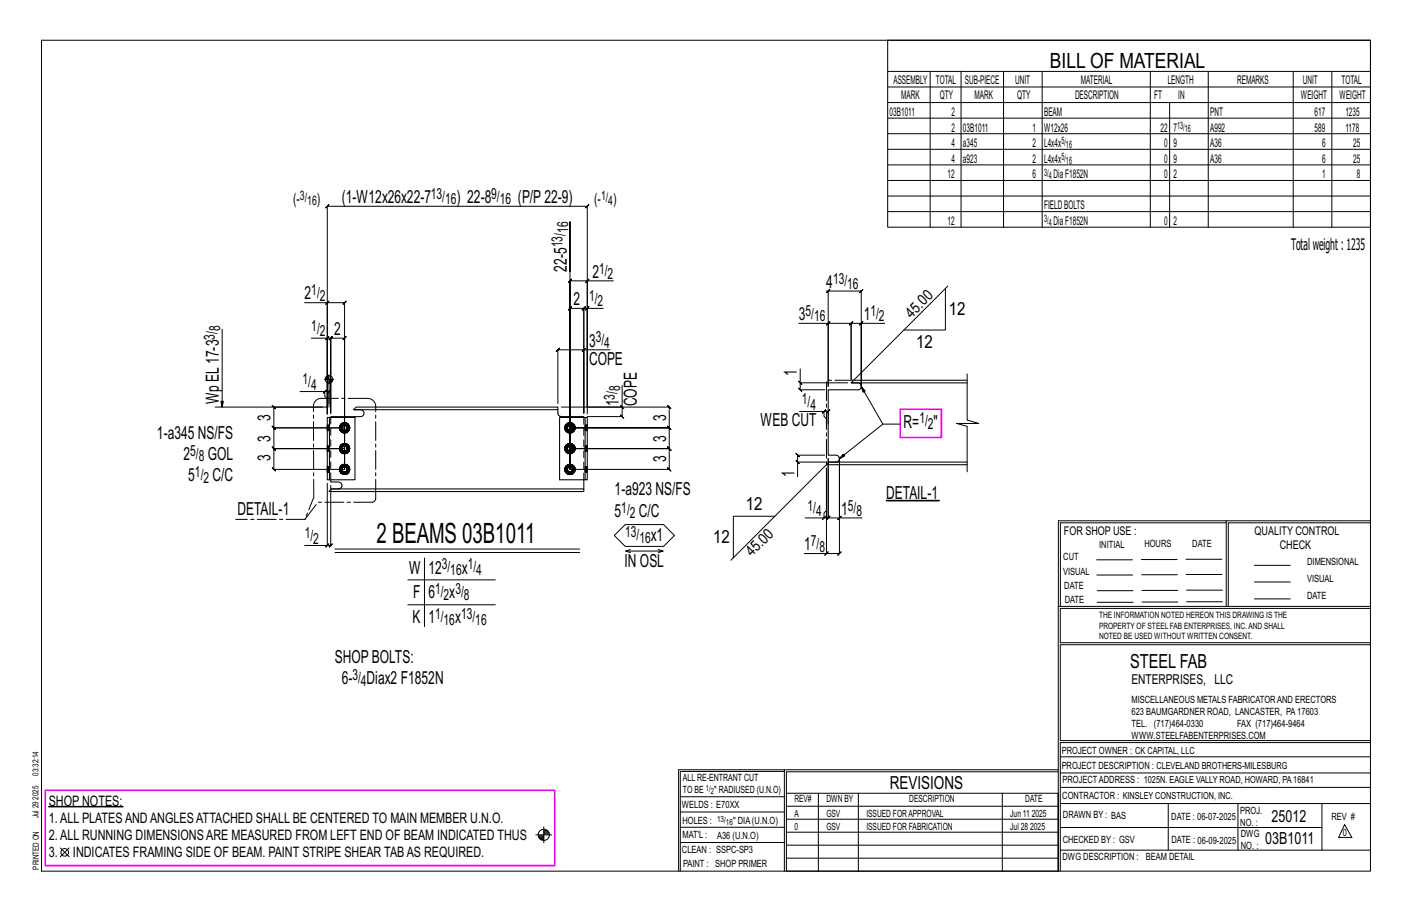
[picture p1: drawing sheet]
<svg xmlns="http://www.w3.org/2000/svg" width="432mm" height="279mm" viewBox="0 0 432 279" stroke-linecap="round" stroke-linejoin="round" font-family="sans-serif">
<path d="M271 152.9h16.2v.2h-16.2zM14.9 246.5h22.7v.2h-22.7z" fill="#000" stroke="#000" stroke-width=".31"/>
<g fill="none" stroke="#000" stroke-width=".31">
<path d="M12.7 12.3h406.4v254h-406.4zM271.5 12.3h147.6v57.2h-147.6zM271.5 21.8h147.6M271.5 26.6h147.6M271.5 31.4h147.6M271.5 36.1h147.6M284.5 21.8v47.7M293.9 21.8v47.7M306.9 21.8v47.7M318.7 21.8v47.7M351.8 21.8v47.7M357.7 31.4v38.1"/>
<path d="M369.5 21.8v47.7M395.5 21.8v47.7M407.3 21.8v47.7M271.5 40.9h147.6M271.5 45.6h147.6M271.5 50.4h147.6M271.5 55.2h147.6M271.5 59.9h147.6M271.5 64.7h147.6M93.1 92.5h7v34.1v-23.2h-4.9M100.1 92.5h5.3l-.5 .5 1-1-.5 .5v51M100.6 92l-1 1z"/>
<path d="M174.3 83v-15.2v75.7v-57.6l-.5 .5 1-1-.5 .5h5.3M179.1 86.4l1-1zM179.6 94.3l.5-.5-1 1zM179.6 94.3h-1.1l.5-.5-1 1 .5-.5v32M184.5 94.3h-4.9v32.3M187.6 85.9h-8v38.5h25.1l-.5-.5 1 1-.5-.5v6.4l-.5-.5 1 1-.5-.5h-30.4h30.4l-.5-.5 1 1-.5-.5v6.3l-.5-.5 1 1-.5-.5h-30.4h30.4l-.5-.5 1 1-.5-.5v6.4l-.5-.5 1 1-.5-.5h-30.4v-49.2l-.5 .5 1-1-.5 .5h4.2l-.5 .5 1-1-.5 .5v32M252.7 89h.6v29.1v-19.3h-9M253.3 89h10.1l-.5 .5 1-1-.5 .5v29.5v-19.7h7.1M253.3 98.8h7l-.5 .5 1-1-.5 .5v17.2v-17.2l-.5 .5 1-1-.5 .5h3.1M253.8 88.5l-1 1zM253.8 98.3l-1 1zM263.9 98.3l-1 1z"/>
<path d="M289.1 88.2v12.7h-12.7M289.9 87.4l-28.8 28.8M67.9 100.6v23.8l-.3-1.7h.7l-.4 1.7M91.7 119.7h7.6v1.5l.8 .7v4.7M99.2 116h2.8M99.3 119.7h1.3l-.5 .5 1-1-.5 .5v4.7M99.6 115.5v.5M99.8 115.2v.8M100 115v1M100.1 103.4h1l-.5 .5 1-1-.5 .5v22.9v-22.9l-.5 .5 1-1-.5 .5h4.3l-.5 .5 1-1-.5 .5v40.1M100.2 114.9v1.1M100.4 114.8v1.2"/>
<path d="M100.6 102.9l-1 1zM100.6 114.6v8.8M100.8 116v1.1M101 116v1.1M101.2 116v.9M101.5 116v.8M101.7 116v.5M178 107.4l1-1zM178.5 106.9h-7.9l.5-.5-1 1 .5-.5v16.5M186.5 106.9h-8v19.4M190.3 117.8v6.6h-18.6M244.2 116.5l1 1z"/>
<path d="M244.7 112.8v4.2h14.5M244.7 117v2.2l-.5-.5 1 1-.5-.5h7.5M263.4 118.2l.5 1.7 .7-.4-1.2-1.3 6.6 11.4h5.2M295.8 114.3v14.1l3.5 1h-6.8l3.3 .9v13.9M65.8 124.4h34.3v-61.3l-.5 .5 1-1-.5 .5h79.5l-.5 .5 1-1-.5 .5v61.3M98.6 124.4h-14.8l-.5-.5 1 1-.5-.5v6.4l-.5-.5 1 1-.5-.5h21.6h-21.6l-.5-.5 1 1-.5-.5v6.3l-.5-.5 1 1-.5-.5h21.6h-21.6l-.5-.5 1 1-.5-.5v6.4l-.5-.5 1 1-.5-.5h21.6M98.8 120.2l1-1zM103.9 137.1h.5M103.9 130.8h.5M104 136.6l.4 .1v.4M104 130.2l.4 .2v.4M104.3 138.2l.5 .3"/>
<path d="M104.3 131.9l.5 .3M104.4 137.1v.4l-.4 .2M104.4 130.8v.4l-.4 .2M104.4 136.7l.2-.3-.3-.3a1.52 1.52 0 0 0 0 2.1l.3-.3-.2-.4M104.4 130.4l.2-.3-.3-.4a1.52 1.52 0 0 0 0 2.2l.3-.4-.2-.3M104.6 137.9l.4 .2-.2 .4 .6 .2M104.6 131.5l.4 .2-.2 .5 .6 .1M104.8 135.7l-.5 .4M104.8 129.4l-.5 .3M105 138.1l.4 .1v.5l.6-.2M105 131.7l.4 .1v.5l.6-.1M105.4 135.6l-.6 .1 .2 .5-.4 .2"/>
<path d="M105.4 136.1l.4 .1 .2-.5 .5 .4-.4 .3M105.4 129.3l-.6 .1 .2 .4-.4 .3M105.4 129.8h.4l.2-.4 .5 .3-.4 .4M105.8 136.2l.3 .2 .3 .7h.5l-.1 .6M105.8 129.8l.3 .3 .3 .7h.5l-.1 .6M106 135.7l-.6-.1v.5l-.4 .1M106 129.4l-.6-.1v.5h-.4M106.1 137.9l.4 .3-.5 .3-.2-.4-.4 .1M106.1 131.5l.4 .4-.5 .3-.2-.5-.4 .1M106.3 137.5l.5 .2-.3 .5M106.3 131.2l.5 .2-.3 .5M106.4 137.1l-.3 .8-.3 .2"/>
<path d="M106.4 130.8l-.3 .7-.3 .2M106.5 136.1l.3 .5-.5 .1M106.5 129.7l.3 .5-.5 .2M106.8 136.6l.1 .5M106.8 130.2l.1 .6M172.8 137.1h.5M172.8 130.8h.5M172.9 130.2l.5 .2-.1 .4M172.9 136.6l.5 .1-.1 .4M173.2 131.9l.5 .3M173.2 138.2l.5 .3M173.3 130.8l.1 .4-.5 .2"/>
<path d="M173.3 137.1l.1 .4-.5 .2M173.4 130.4l.2-.3-.4-.4a1.52 1.52 0 0 0 0 2.2l.4-.4-.2-.3M173.4 136.7l.2-.3-.4-.3a1.52 1.52 0 0 0 0 2.1l.4-.3-.2-.4M173.6 131.5l.3 .2-.2 .5 .6 .1M173.6 137.9l.3 .2-.2 .4 .6 .2M173.7 129.4l-.5 .3M173.7 135.7l-.5 .4M173.9 131.7l.4 .1v.5l.6-.1M173.9 138.1l.4 .1v.5l.6-.2M174.3 129.3l-.6 .1 .2 .4-.3 .3M174.3 129.8h.4l.2-.4 .5 .3-.4 .4M174.3 135.6l-.6 .1 .2 .5-.3 .2"/>
<path d="M174.3 136.1l.4 .1 .2-.5 .5 .4-.4 .3M174.7 129.8l.3 .3 .3 .7h.5l-.1 .6M174.7 136.2l.3 .2 .3 .7h.5l-.1 .6M174.9 129.4l-.6-.1v.5h-.4M174.9 135.7l-.6-.1v.5l-.4 .1M175 131.5l.4 .4-.5 .3-.2-.5-.4 .1M175 137.9l.4 .3-.5 .3-.2-.4-.4 .1M175.2 131.2l.5 .2-.3 .5M175.2 137.5l.5 .2-.3 .5M175.3 130.8l-.3 .7-.3 .2M175.3 137.1l-.3 .8-.3 .2M175.4 129.7l.3 .5-.5 .2"/>
<path d="M175.4 136.1l.3 .5-.5 .1M175.7 130.2l.1 .6M175.7 136.6l.1 .5M189.8 123.9l1 1zM190.3 124.4v3l-.5-.5 1 1-.5-.5h-10.7M244.5 125.8h7.5v1.5l.7 .7v1.6M251.5 126.3l1-1zM252 125.8h1.3l-.5 .5 1-1-.5 .5v3.8M252.2 139.1h-8.3l-.5-.5 1 1-.5-.5v2.2M270 129.6l-13.3 10.6 1.1-1.4 .5 .6-1.6 .8M100.1 147.7v19h-6.9M101.1 148.4v18.3l.5-.5-1 1 .5-.5h-1"/>
<path d="M103.9 143.5h.5M104 142.9l.4 .2v.4M104.3 144.6l.5 .3M104.4 143.5v.4l-.4 .2M104.4 143.1l.2-.3-.3-.4a1.52 1.52 0 0 0 0 2.2l.3-.4-.2-.3M104.6 144.2l.4 .2-.2 .5 .6 .1M104.8 142.1l-.5 .3M105 144.4l.4 .1v.5l.6-.1M105.4 142l-.6 .1 .2 .4-.4 .3M105.4 142.5h.4l.2-.4 .5 .3-.4 .4M105.8 142.5l.3 .3 .3 .7h.5l-.1 .6M106 142.1l-.6-.1v.5h-.4"/>
<path d="M106.1 144.2l.4 .4-.5 .3-.2-.5-.4 .1M106.3 143.9l.5 .2-.3 .5M106.4 143.5l-.3 .7-.3 .2M106.5 142.4l.3 .5-.5 .2M106.8 142.9l.1 .6M172.8 143.5h.5M172.9 142.9l.5 .2-.1 .4M173.2 144.6l.5 .3M173.3 143.5l.1 .4-.5 .2M173.4 143.1l.2-.3-.4-.4a1.52 1.52 0 0 0 0 2.2l.4-.4-.2-.3M173.6 144.2l.3 .2-.2 .5 .6 .1M173.7 142.1l-.5 .3"/>
<path d="M173.9 144.4l.4 .1v.5l.6-.1M174.3 142l-.6 .1 .2 .4-.3 .3M174.3 142.5h.4l.2-.4 .5 .3-.4 .4M174.7 142.5l.3 .3 .3 .7h.5l-.1 .6M174.9 142.1l-.6-.1v.5h-.4M175 144.2l.4 .4-.5 .3-.2-.5-.4 .1M175.2 143.9l.5 .2-.3 .5M175.3 143.5l-.3 .7-.3 .2M175.4 142.4l.3 .5-.5 .2M175.7 142.9l.1 .6M237 157.8h-12.7v12.7M243.4 140.8l1 1z"/>
<path d="M246.2 158.3h5.8v-1.5l.7-.7v-13v26.1h-6.8M251.5 158.8l1-1zM252 158.3h1.3l-.5 .5 1-1-.5 .5v-18.1v18.1l-.5 .5 1-1-.5 .5h3.4M252.5 141.3h-8.6v4.4M252.7 142l-29.2 29.3M256.7 140.2v18.1h6.9M256.7 140.2v29l.5-.5-1 1 .5-.5h-4M257.2 157.8l-1 1zM375 159.8h-50.7v25.6M375 159.2h-51.3l-.1 107.1M419.1 159.2h-44.1v26.2M419.1 159.8h-43.5v25.6"/>
<path d="M100.6 166.2l-1 1zM102.4 167.8h74.8M102.4 168.9h74.8M124.7 177.3h26.8M129.8 170.6v20.9M187.9 163.7l3.3-3.3h11.7l3.4 3.3-3.4 3.3h-11.7zM191.3 168.5h11.5l-1.5 .4M192.8 168l-1.5 .5 1.5 .4M201.3 168l1.5 .5M253.2 168.7l-1 1zM335.4 171.1h10.9M335.4 175.8h11"/>
<path d="M349 171h11M349.1 175.7h11M362.7 171h10.9M362.7 175.6h11M383.6 172.8h11M383.6 177.9h11M124.7 184.9h26.8M323.7 185.4h95.4M335.5 184.1h11M335.5 180.6h11M349.2 184h11M349.2 180.5h11"/>
<path d="M362.9 180.4h10.9M362.9 184h10.9M383.6 183.1h11M419.1 186h-94.9v10.5h94.9M419.1 197.1h-94.9v29.3h94.9v.6h-94.9v39.3M239.9 235.8h-31.9v30.5M239.9 235.3h-32.4v31M323.6 235.3h-83.7v31M323.6 235.9h-83.1v6.6M324.2 236.3h94.9M324.2 231.4h94.9M18.4 259.2l2.7 2.7"/>
<path d="M21.1 259.2l-2.7 2.7M163.8 255.2h5M164.6 255.5h1.7M164.7 255.8h1.6M164.8 256.1h1.5M165 256.4h1.3M165.4 256.6h.9M166.3 252.8v4.9M166.3 254.1h1.3M166.3 253.8h.9M166.3 254.6h1.6M166.3 254.3h1.5"/>
<path d="M166.3 254.9h1.7M208 252.9h31.9M208 257.5h31.9M208 243.6h31.9M208 248.2h31.9M240.5 242.5h83.1v23.8h-83.1zM240.5 258.4h83.1M240.5 254.4h83.1M240.5 250.4h83.1M240.5 246.5h83.1M250.3 242.5v23.8M262.5 242.5v23.8"/>
<path d="M306.5 242.5v23.8M324.2 253h80.1M324.2 245.6h94.9M324.2 259.9h94.9M324.2 240.7h94.9M357.3 245.6v14.3M378.6 245.6v14.3M404.3 245.6v14.3M411.2 252.1l2.2 3.9h-4zM240.5 262.3h83.1"/>
<circle cx="100.6" cy="116" r="1.16"/>
<circle cx="166.3" cy="255.2" r="1.71"/>
<circle cx="19.8" cy="260.6" r="1.17"/>
</g>
<path d="M275.3 125.1h12.6v8.6h-12.6zM13.8 241.6h155.8v23h-155.8z" fill="none" stroke="#f0f" stroke-width=".5"/>
<g fill="none" stroke="#000" stroke-width=".32">
<path d="M260.3 117h2.1a1.06 1.06 0 0 1 1.1 1.1 1.06 1.06 0 0 1-1.1 1.1h-9.1v19.9h2.3a1.06 1.06 0 0 1 1.1 1.1 1.06 1.06 0 0 1-1.1 1.1h-2.1M295.8 116.2h-34.7l-.8 .8h35.5M100.1 127.6h.6v19.1h-.6zM100.7 127.6h7.9v19.1h-7.9M108.2 125.2h2.1a1.06 1.06 0 0 1 1 1.1 1.06 1.06 0 0 1-1 1.1h-9.2v.2M108.9 124.4h61.7v.8h-62.4zM170.6 125.2v1.1a1.06 1.06 0 0 0 1.1 1.1h6.8v.2M178.9 127.6h.7v19.1h-.7zM178.9 127.6h-7.8v19.1h7.8M101.1 146.7v.6h2.4a1.06 1.06 0 0 1 1.1 1.1 1.06 1.06 0 0 1-1.1 1.1h-2.1M101.4 149.5h77.1v.8h-77.9zM178.5 146.7v2.8"/>
<path d="M295.8 141.3h-42.3l-.8 .7 43.1 .1"/>
</g>
<g fill="none" stroke="#000" stroke-width=".31" stroke-dasharray="2 1.4">
<path d="M100.1 137.9l.7 .1zM100.1 137.9v-.2M100.1 137.5v.2h.7v.2M100.1 137.1v-.3h.7v.3M100.1 136.8v-.3h.7v.3M100.1 136.5v-.2h.7v.2M100.1 136.3h.7M100.1 131.6h.7zM100.1 131.6v-.2M100.1 131.1v.3h.7v.2M100.1 130.8v-.3h.7v.3M100.1 130.5v-.3h.7v.3"/>
<path d="M100.1 130.2v-.2h.7v.2M100.1 130h.7M100.8 137.5v-.4h-.7v.4h.7v.2M100.8 131.1v-.3h-.7v.3h.7v.3M101.1 127.6v19.1M103.8 137.1l.1 .7zM103.8 130.8l.1 .6zM103.9 137.1l.1 .6zM103.9 137.1l.7-1.3-.7 1.3 .7 1.4-.7-1.4h.5M103.9 130.8l.1 .6zM103.9 130.8l.7-1.3-.7 1.3 .7 1.3-.7-1.3h.5M103.9 136.5l-.1 .6z"/>
<path d="M103.9 137.8l.4 .5zM103.9 130.2l-.1 .6zM103.9 131.4l.4 .5zM104 137.7l.4-.2v-.4M104 136.6l.4 .1v.4M104 131.4l.4-.2v-.4M104 130.2l.4 .2v.4M104.3 136l-.4 .5zM104.3 138.3l.5 .3zM104.3 136l.5-.3zM104.3 129.7l-.4 .5zM104.3 131.9l.5 .4z"/>
<path d="M104.3 129.7l.5-.4zM104.3 138.2l.5 .3zM104.3 138.2l.5 .3M104.3 136.1l.5-.4zM104.3 136.1l.5-.4M104.3 131.9l.5 .3zM104.3 131.9l.5 .3M104.3 129.7l.5-.3zM104.3 129.7l.5-.3M104.4 137.5l.6 .6M104.4 136.7l.6-.5M104.4 131.2l.6 .5"/>
<path d="M104.4 130.4l.6-.6M104.6 137.1l.1 .4zM104.6 130.8l.1 .4zM104.6 138.5h1.5zM104.6 135.8h1.5zM104.6 132.1h1.5zM104.6 129.5h1.5zM104.6 136.4l-.3-.3-.4 1 .1-.5v1.1l.3 .5-.3-.5 .3 .5 .3-.3M104.6 130.1l-.3-.4-.4 1.1 .1-.6v1.2l.3 .5-.3-.5 .3 .5 .3-.4M104.7 136.7l-.1 .4zM104.7 137.5l.3 .3zM104.7 130.4l-.1 .4z"/>
<path d="M104.7 131.2l.3 .3zM104.7 130.4l.3-.3zM104.8 138.6l.6 .1zM104.8 135.7l.6-.1zM104.8 132.3l.6 .1zM104.8 129.3l.6-.1zM105 136.4l-.3 .3zM105 138.1l.4 .1v.5l-.6-.2 .6 .2-.6-.2zM105 137.8l.4 .1zM105 136.4l.4-.1zM105 131.7l.4 .1v.5l-.6-.1 .6 .1-.6-.1zM105 131.5l.4 .1z"/>
<path d="M105 130.1l.4-.1zM105.4 135.6l-.6 .1 .6-.1-.6 .1 .2 .5 .4-.1M105.4 138.7l.6-.1zM105.4 138.7l.6-.2zM105.4 138.7l.6-.2M105.4 138.2l.4-.1 .2 .4M105.4 137.9l.4-.1zM105.4 136.3l.4 .1zM105.4 135.6l.6 .1-.6-.1 .6 .1-.2 .5-.4-.1zM105.4 135.6l.6 .1zM105.4 129.3l-.6 .1 .6-.1-.6 .1 .2 .4h.4M105.4 132.4l.6-.1z"/>
<path d="M105.4 132.3l.6-.1zM105.4 132.3l.6-.1M105.4 131.8l.4-.1 .2 .5M105.4 131.6l.4-.1zM105.4 130l.4 .1zM105.4 129.3l.6 .1-.6-.1 .6 .1-.2 .4h-.4zM105.4 129.2l.6 .1zM105.8 138.1l.3-.2M105.8 137.8l.3-.3zM105.8 136.4l.3 .3zM105.8 136.2l.3 .2M105.8 131.7l.3-.2"/>
<path d="M105.8 131.5l.3-.3zM105.8 130.1l.3 .3zM105.8 129.8l.3 .3M106 138.5l.5-.3zM106 138.5l.5-.3M106 135.7l.5 .4zM106 135.7l.5 .4M106 132.2l.5-.3zM106 132.2l.5-.3M106 129.4l.5 .3zM106 129.4l.5 .3M106 138.6l.5-.3z"/>
<path d="M106 135.7l.5 .3zM106 132.3l.5-.4zM106 129.3l.5 .4zM106.1 136.7l.1 .4zM106.1 130.4l.1 .4zM106.1 135.8l.8 1.3zM106.1 129.5l.8 1.3zM106.2 137.1l-.1 .4zM106.2 130.8l-.1 .4zM106.3 137.5l.5 .2-.3 .5M106.3 136.7l.5-.1-.3-.5M106.3 131.2l.5 .2-.3 .5"/>
<path d="M106.3 130.4l.5-.2-.3-.5M106.5 138.2l-.4-.3 .3-.8M106.5 136.1l-.4 .3 .3 .7h.5l-.1 .6M106.5 131.9l-.4-.4 .3-.7M106.5 129.7l-.4 .4 .3 .7h.5l-.1 .6M106.5 136l.3 .5zM106.5 129.7l.3 .5zM106.8 136.6l.1 .5zM106.8 136.6l.1 .5M106.8 130.2l.1 .6zM106.8 130.2l.1 .6M106.8 137.8l-.3 .5z"/>
<path d="M106.8 136.5l.2 .6zM106.8 131.4l-.3 .5zM106.8 130.2l.2 .6zM106.9 137.1l-.8 1.4zM106.9 130.8l-.8 1.3zM107 137.1l-.2 .7zM107 130.8l-.2 .6zM172.7 130.8l.1 .6zM172.7 137.1l.1 .7zM172.8 130.8l.1 .6zM172.8 130.8l.7-1.3-.7 1.3 .7 1.3-.7-1.3h.5M172.8 137.1l.1 .6z"/>
<path d="M172.8 137.1l.7-1.3-.7 1.3 .7 1.4-.7-1.4h.5M172.8 130.2l-.1 .6zM172.8 131.4l.4 .5zM172.8 136.5l-.1 .6zM172.8 137.8l.4 .5zM172.9 131.4l.5-.2-.1-.4M172.9 130.2l.5 .2-.1 .4M172.9 137.7l.5-.2-.1-.4M172.9 136.6l.5 .1-.1 .4M173.2 129.7l-.4 .5zM173.2 131.9l.5 .4zM173.2 129.7l.5-.4z"/>
<path d="M173.2 136l-.4 .5zM173.2 138.3l.5 .3zM173.2 136l.5-.3zM173.2 131.9l.5 .3zM173.2 131.9l.5 .3M173.2 129.7l.5-.3zM173.2 129.7l.5-.3M173.2 138.2l.5 .3zM173.2 138.2l.5 .3M173.2 136.1l.5-.4zM173.2 136.1l.5-.4M173.4 131.2l.5 .5"/>
<path d="M173.4 130.4l.5-.6M173.4 137.5l.5 .6M173.4 136.7l.5-.5M173.5 130.8l.1 .4zM173.5 137.1l.1 .4zM173.5 132.1h1.6zM173.5 129.5h1.6zM173.5 138.5h1.6zM173.5 135.8h1.6zM173.6 130.1l-.4-.4-.4 1.1 .1-.6v1.2l.3 .5-.3-.5 .3 .5 .4-.4M173.6 136.4l-.4-.3-.4 1 .1-.5v1.1l.3 .5-.3-.5 .3 .5 .4-.3M173.6 130.4l-.1 .4z"/>
<path d="M173.6 131.2l.3 .3zM173.6 130.4l.3-.3zM173.6 136.7l-.1 .4zM173.6 137.5l.3 .3zM173.7 132.3l.6 .1zM173.7 129.3l.6-.1zM173.7 138.6l.6 .1zM173.7 135.7l.6-.1zM173.9 131.7l.4 .1v.5l-.6-.1 .6 .1-.6-.1zM173.9 131.5l.4 .1zM173.9 130.1l.4-.1zM173.9 136.4l-.3 .3z"/>
<path d="M173.9 138.1l.4 .1v.5l-.6-.2 .6 .2-.6-.2zM173.9 137.8l.4 .1zM173.9 136.4l.4-.1zM174.3 129.3l-.6 .1 .6-.1-.6 .1 .2 .4h.4M174.3 132.4l.6-.1zM174.3 132.3l.6-.1zM174.3 132.3l.6-.1M174.3 131.8l.4-.1 .2 .5M174.3 131.6l.4-.1zM174.3 130l.4 .1zM174.3 129.3l.6 .1-.6-.1 .6 .1-.2 .4h-.4zM174.3 129.2l.6 .1z"/>
<path d="M174.3 135.6l-.6 .1 .6-.1-.6 .1 .2 .5 .4-.1M174.3 138.7l.6-.1zM174.3 138.7l.6-.2zM174.3 138.7l.6-.2M174.3 138.2l.4-.1 .2 .4M174.3 137.9l.4-.1zM174.3 136.3l.4 .1zM174.3 135.6l.6 .1-.6-.1 .6 .1-.2 .5-.4-.1zM174.3 135.6l.6 .1zM174.7 131.7l.3-.2M174.7 131.5l.3-.3zM174.7 130.1l.3 .3z"/>
<path d="M174.7 129.8l.3 .3M174.7 138.1l.3-.2M174.7 137.8l.3-.3zM174.7 136.4l.3 .3zM174.7 136.2l.3 .2M174.9 132.2l.5-.3zM174.9 132.2l.5-.3M174.9 129.4l.5 .3zM174.9 129.4l.5 .3M174.9 138.5l.5-.3zM174.9 138.5l.5-.3M174.9 135.7l.5 .4z"/>
<path d="M174.9 135.7l.5 .4M174.9 132.3l.5-.4zM174.9 129.3l.5 .4zM174.9 138.6l.5-.3zM174.9 135.7l.5 .3zM175 130.4l.1 .4zM175 136.7l.1 .4zM175.1 129.5l.7 1.3zM175.1 135.8l.7 1.3zM175.1 130.8l-.1 .4zM175.1 137.1l-.1 .4zM175.2 131.2l.5 .2-.3 .5"/>
<path d="M175.2 130.4l.5-.2-.3-.5M175.2 137.5l.5 .2-.3 .5M175.2 136.7l.5-.1-.3-.5M175.4 131.9l-.4-.4 .3-.7M175.4 129.7l-.4 .4 .3 .7h.5l-.1 .6M175.4 138.2l-.4-.3 .3-.8M175.4 136.1l-.4 .3 .3 .7h.5l-.1 .6M175.4 129.7l.4 .5zM175.4 136l.4 .5zM175.7 130.2l.1 .6zM175.7 130.2l.1 .6M175.7 136.6l.1 .5z"/>
<path d="M175.7 136.6l.1 .5M175.8 131.4l-.4 .5zM175.8 130.2l.1 .6zM175.8 137.8l-.4 .5zM175.8 136.5l.1 .6zM175.8 130.8l-.7 1.3zM175.8 137.1l-.7 1.4zM175.9 130.8l-.1 .6zM175.9 137.1l-.1 .7zM178.9 129.9l.7 .1zM178.9 130.5v.3h.7v-.3h-.7v-.3M178.9 136.3h.7z"/>
<path d="M178.9 136.8v.3h.7v-.3h-.7v-.3M179.6 130v.2M179.6 130.5v-.3h-.7v-.2M179.6 130.8v.3h-.7v-.3M179.6 131.1v.3h-.7v-.3M179.6 131.4v.2h-.7v-.2M179.6 131.6h-.7M179.6 136.3v.2M179.6 136.8v-.3h-.7v-.2M179.6 137.1v.4h-.7v-.4M179.6 137.5v.2h-.7v-.2M179.6 137.7v.2h-.7v-.2"/>
<path d="M179.6 137.9h-.7M100.1 144.3h.7zM100.1 144.3v-.2M100.1 143.8v.3h.7v.2M100.1 143.5v-.3h.7v.3M100.1 143.2v-.3h.7v.3M100.1 142.9v-.2h.7v.2M100.1 142.7h.7M100.8 143.8v-.3h-.7v.3h.7v.3M103.8 143.5l.1 .6zM103.9 143.5l.1 .6zM103.9 143.5l.7-1.3-.7 1.3 .7 1.3-.7-1.3h.5"/>
<path d="M103.9 142.9l-.1 .6zM103.9 144.1l.4 .5zM104 144.1l.4-.2v-.4M104 142.9l.4 .2v.4M104.3 142.4l-.4 .5zM104.3 144.6l.5 .4zM104.3 142.4l.5-.4zM104.3 144.6l.5 .3zM104.3 144.6l.5 .3M104.3 142.4l.5-.3zM104.3 142.4l.5-.3M104.4 143.9l.6 .5"/>
<path d="M104.4 143.1l.6-.6M104.6 143.5l.1 .4zM104.6 144.8h1.5zM104.6 142.2h1.5zM104.6 142.8l-.3-.4-.4 1.1 .1-.6v1.2l.3 .5-.3-.5 .3 .5 .3-.4M104.7 143.1l-.1 .4zM104.7 143.9l.3 .3zM104.7 143.1l.3-.3zM104.8 145l.6 .1zM104.8 142l.6-.1zM105 144.4l.4 .1v.5l-.6-.1 .6 .1-.6-.1zM105 144.2l.4 .1z"/>
<path d="M105 142.8l.4-.1zM105.4 142l-.6 .1 .6-.1-.6 .1 .2 .4h.4M105.4 145.1l.6-.1zM105.4 145l.6-.1zM105.4 145l.6-.1M105.4 144.5l.4-.1 .2 .5M105.4 144.3l.4-.1zM105.4 142.7l.4 .1zM105.4 142l.6 .1-.6-.1 .6 .1-.2 .4h-.4zM105.4 141.9l.6 .1zM105.8 144.4l.3-.2M105.8 144.2l.3-.3z"/>
<path d="M105.8 142.8l.3 .3zM105.8 142.5l.3 .3M106 144.9l.5-.3zM106 144.9l.5-.3M106 142.1l.5 .3zM106 142.1l.5 .3M106 145l.5-.4zM106 142l.5 .4zM106.1 143.1l.1 .4zM106.1 142.2l.8 1.3zM106.2 143.5l-.1 .4zM106.3 143.9l.5 .2-.3 .5"/>
<path d="M106.3 143.1l.5-.2-.3-.5M106.5 144.6l-.4-.4 .3-.7M106.5 142.4l-.4 .4 .3 .7h.5l-.1 .6M106.5 142.4l.3 .5zM106.8 142.9l.1 .6zM106.8 142.9l.1 .6M106.8 144.1l-.3 .5zM106.8 142.9l.2 .6zM106.9 143.5l-.8 1.3zM107 143.5l-.2 .6zM172.7 143.5l.1 .6zM172.8 143.5l.1 .6z"/>
<path d="M172.8 143.5l.7-1.3-.7 1.3 .7 1.3-.7-1.3h.5M172.8 142.9l-.1 .6zM172.8 144.1l.4 .5zM172.9 144.1l.5-.2-.1-.4M172.9 142.9l.5 .2-.1 .4M173.2 142.4l-.4 .5zM173.2 144.6l.5 .4zM173.2 142.4l.5-.4zM173.2 144.6l.5 .3zM173.2 144.6l.5 .3M173.2 142.4l.5-.3zM173.2 142.4l.5-.3"/>
<path d="M173.4 143.9l.5 .5M173.4 143.1l.5-.6M173.5 143.5l.1 .4zM173.5 144.8h1.6zM173.5 142.2h1.6zM173.6 142.8l-.4-.4-.4 1.1 .1-.6v1.2l.3 .5-.3-.5 .3 .5 .4-.4M173.6 143.1l-.1 .4zM173.6 143.9l.3 .3zM173.6 143.1l.3-.3zM173.7 145l.6 .1zM173.7 142l.6-.1zM173.9 144.4l.4 .1v.5l-.6-.1 .6 .1-.6-.1z"/>
<path d="M173.9 144.2l.4 .1zM173.9 142.8l.4-.1zM174.3 142l-.6 .1 .6-.1-.6 .1 .2 .4h.4M174.3 145.1l.6-.1zM174.3 145l.6-.1zM174.3 145l.6-.1M174.3 144.5l.4-.1 .2 .5M174.3 144.3l.4-.1zM174.3 142.7l.4 .1zM174.3 142l.6 .1-.6-.1 .6 .1-.2 .4h-.4zM174.3 141.9l.6 .1zM174.7 144.4l.3-.2"/>
<path d="M174.7 144.2l.3-.3zM174.7 142.8l.3 .3zM174.7 142.5l.3 .3M174.9 144.9l.5-.3zM174.9 144.9l.5-.3M174.9 142.1l.5 .3zM174.9 142.1l.5 .3M174.9 145l.5-.4zM174.9 142l.5 .4zM175 143.1l.1 .4zM175.1 142.2l.7 1.3zM175.1 143.5l-.1 .4z"/>
<path d="M175.2 143.9l.5 .2-.3 .5M175.2 143.1l.5-.2-.3-.5M175.4 144.6l-.4-.4 .3-.7M175.4 142.4l-.4 .4 .3 .7h.5l-.1 .6M175.4 142.4l.4 .5zM175.7 142.9l.1 .6zM175.7 142.9l.1 .6M175.8 144.1l-.4 .5zM175.8 142.9l.1 .6zM175.8 143.5l-.7 1.3zM175.9 143.5l-.1 .6zM178.5 146.7v-19.1"/>
<path d="M178.9 142.6l.7 .1zM178.9 143.2v.3h.7v-.3h-.7v-.3M179.6 142.7v.2M179.6 143.2v-.3h-.7v-.2M179.6 143.5v.3h-.7v-.3M179.6 143.8v.3h-.7v-.3M179.6 144.1v.2h-.7v-.2M179.6 144.3h-.7"/>
</g>
<path d="M261.1 116.2h-8.4v25.9M98.2 121.8a2.38 2.38 0 0 0-2.3 2.4M112.2 121.8h-14M114.9 124.2a2.5 2.5 0 0 0-2.6-2.4M93.3 158.8h-21.2M95.9 152.3v-28.1M113.9 153.5h-16.7l-3.9 5.3 2.5-6.5M113.9 153.5l.7-.4 .3-.8M114.9 152.3v-28.1" fill="none" stroke="#000" stroke-width=".31" stroke-dasharray="5.8 1 1 1"/>
<text font-size="8.6" x="115.1" y="165.9">2 BEAMS 03B1011</text>
<text font-size="6.4" x="321.1" y="20.7">BILL OF MATERIAL</text>
<text font-size="5.9" x="345.6" y="204.1">STEEL FAB</text>
<g font-size="5.5">
<text x="104.5" y="62.1">(1-W12x26x22-7</text>
<text x="139.6" y="62.1">) 22-8</text>
<text x="158.4" y="62.1">(P/P22-9)</text>
<text x="173.3" y="83" transform="rotate(-90 173.3 83)">22-5</text>
<text x="181.1" y="84.9">2</text>
<text x="252.7" y="88">4</text>
<text x="93.1" y="91.5">2</text>
<text x="175.4" y="93.3">2</text>
<text x="244.3" y="97.9">3</text>
<text x="264.1" y="97.9">1</text>
<text x="290.2" y="96.3">12</text>
<text x="102.2" y="102.4">2</text>
<text x="180.1" y="105.9">3</text>
<text x="280.2" y="106.5">12</text>
<text x="180.1" y="111.5">COPE</text>
<text x="243.7" y="114.8" transform="rotate(-90 243.7 114.8)">1</text>
<text x="66.9" y="123.4" transform="rotate(-90 66.9 123.4)">Wp EL17-3</text>
<text x="189.3" y="124.2" transform="rotate(-90 189.3 124.2)">1</text>
<text x="194.8" y="124.2" transform="rotate(-90 194.8 124.2)">COPE</text>
<text x="82.8" y="128.6" transform="rotate(-90 82.8 128.6)">3</text>
<text x="203.7" y="128.6" transform="rotate(-90 203.7 128.6)">3</text>
<text x="232.6" y="130.3">WEB CUT</text>
<text x="276.3" y="130.7">R=</text>
<text x="285.5" y="130.7">&quot;</text>
<text x="48" y="134.1">1-a345 NS/FS</text>
<text x="82.8" y="135" transform="rotate(-90 82.8 135)">3</text>
<text x="203.7" y="135" transform="rotate(-90 203.7 135)">3</text>
<text x="56.1" y="140.7">2</text>
<text x="63.6" y="140.7">GOL</text>
<text x="82.8" y="140.8" transform="rotate(-90 82.8 140.8)">3</text>
<text x="203.7" y="141.3" transform="rotate(-90 203.7 141.3)">3</text>
<text x="57.6" y="147.2">5</text>
<text x="65" y="147.2">C/C</text>
<text x="242.9" y="145.7" transform="rotate(-90 242.9 145.7)">1</text>
<text x="188" y="151.4">1-a923 NS/FS</text>
<text x="228.1" y="155.8">12</text>
<text x="271" y="152.6">DETAIL-1</text>
<text x="72.6" y="157.4">DETAIL-1</text>
<text x="188" y="157.9">5</text>
<text x="195.4" y="157.9">C/C</text>
<text x="257.2" y="157.3">1</text>
<text x="199" y="165.5">x1</text>
<text x="218.1" y="165.9">12</text>
<text x="191" y="173.5">IN OSL</text>
<text x="245.9" y="168.2">1</text>
<text x="125.1" y="175.3">W</text>
<text x="131" y="175.3">12</text>
<text x="141.2" y="175.3">x</text>
<text x="126.4" y="182.9">F</text>
<text x="131" y="182.9">6</text>
<text x="137.4" y="182.9">x</text>
<text x="126.2" y="190.6">K</text>
<text x="131" y="190.6">1</text>
<text x="139.1" y="190.6">x</text>
<text x="102.4" y="202.7">SHOPBOLTS:</text>
<text x="104.5" y="209.2">6-</text>
<text x="112.1" y="209.2">Diax2 F1852N</text>
<text x="272.2" y="241.1">REVISIONS</text>
</g>
<g font-size="5.1">
<text x="388.9" y="251.3">25012</text>
<text x="386.9" y="258.1">03B1011</text>
</g>
<text font-size="4.9" x="394.8" y="76.4">Totalweight : 1235</text>
<g font-size="4.7">
<text x="89.7" y="62.2">(-</text>
<text x="96.9" y="62.2">)</text>
<text x="131.7" y="60.8">13/</text>
<text x="136.1" y="62.5">16</text>
<text x="150.2" y="60.8">9/</text>
<text x="152.9" y="62.5">16</text>
<text x="181.7" y="62.2">(-</text>
<text x="187.5" y="62.2">)</text>
<text x="173.7" y="71.3" transform="rotate(-90 173.7 71.3)">16</text>
<text x="172.1" y="75.6" transform="rotate(-90 172.1 75.6)">13/</text>
<text x="183.2" y="83.6">1/</text>
<text x="185.8" y="85.3">2</text>
<text x="254.7" y="86.7">13/</text>
<text x="259.1" y="88.4">16</text>
<text x="95.2" y="90.3">1/</text>
<text x="97.8" y="92">2</text>
<text x="180.1" y="92">1/</text>
<text x="182.7" y="93.7">2</text>
<text x="67.4" y="101.3" transform="rotate(-90 67.4 101.3)">8</text>
<text x="95.2" y="101.1">1/</text>
<text x="246.4" y="96.6">5/</text>
<text x="249" y="98.3">16</text>
<text x="266.2" y="96.6">1/</text>
<text x="268.8" y="98.3">2</text>
<text x="278.7" y="97.4" transform="rotate(-45 278.7 97.4)">45.0</text>
<text x="65.7" y="103.9" transform="rotate(-90 65.7 103.9)">3/</text>
<text x="97.8" y="102.8">2</text>
<text x="182.2" y="104.7">3/</text>
<text x="184.8" y="106.4">4</text>
<text x="92.5" y="117.5">1/</text>
<text x="95.1" y="119.1">4</text>
<text x="189.7" y="119.5" transform="rotate(-90 189.7 119.5)">8</text>
<text x="188" y="122.2" transform="rotate(-90 188 122.2)">3/</text>
<text x="245.2" y="123.5">1/</text>
<text x="247.9" y="125.2">4</text>
<text x="281.1" y="129.4">1/</text>
<text x="283.8" y="131.1">2</text>
<text x="58.2" y="139.4">5/</text>
<text x="60.8" y="141.1">8</text>
<text x="59.6" y="145.9">1/</text>
<text x="62.2" y="147.6">2</text>
<text x="190" y="156.7">1/</text>
<text x="192.6" y="158.4">2</text>
<text x="247" y="156.1">1/</text>
<text x="249.6" y="157.7">4</text>
<text x="259.3" y="156.1">5/</text>
<text x="261.9" y="157.7">8</text>
<text x="93.2" y="164.5">1/</text>
<text x="95.8" y="166.2">2</text>
<text x="191.2" y="164.2">13/</text>
<text x="195.5" y="165.9">16</text>
<text x="248" y="167">7/</text>
<text x="229.9" y="170.4" transform="rotate(-45 229.9 170.4)">45.0</text>
<text x="250.6" y="168.6">8</text>
<text x="135.1" y="174.1">3/</text>
<text x="137.7" y="175.7">16</text>
<text x="143" y="174.1">1/</text>
<text x="145.7" y="175.7">4</text>
<text x="133" y="181.7">1/</text>
<text x="135.7" y="183.3">2</text>
<text x="139.2" y="181.7">3/</text>
<text x="141.9" y="183.3">8</text>
<text x="133" y="189.3">1/</text>
<text x="135.7" y="191">16</text>
<text x="141" y="189.3">13/</text>
<text x="145.3" y="191">16</text>
<text x="107.8" y="207.9">3/</text>
<text x="110.4" y="209.6">4</text>
</g>
<g font-size="4.4">
<text x="14.9" y="251.5">1.ALL PLATESANDANGLESATTACHED SHALL BE CENTERED TO MAIN MEMBER U.N.O.</text>
<text x="14.9" y="246.3">SHOP NOTES:</text>
<text x="14.9" y="256.7">2.ALL RUNNING DIMENSIONSARE MEASURED FROM LEFT END OF BEAM INDICATED THUS</text>
<text x="14.9" y="262">3.</text>
<text x="22.3" y="262">INDICATES FRAMING SIDE OF BEAM. PAINT STRIPE SHEAR TABAS REQUIRED.</text>
</g>
<text font-size="4.2" x="346" y="209.1">ENTERPRISES, LLC</text>
<g font-size="4">
<text x="91.7" y="61.2">3/</text>
<text x="94" y="62.6">16</text>
<text x="183.8" y="61.2">1/</text>
<text x="186" y="62.6">4</text>
</g>
<g font-size="3.7">
<text x="273.2" y="25.6">ASSEMBLY</text>
<text x="286.2" y="25.6">TOTAL</text>
<text x="295.1" y="25.6">SUB-PIECE</text>
<text x="310.4" y="25.6">UNIT</text>
<text x="330.5" y="25.6">MATERIAL</text>
<text x="357.1" y="25.6">LENGTH</text>
<text x="378.3" y="25.6">REMARKS</text>
<text x="398.4" y="25.6">UNIT</text>
<text x="410.2" y="25.6">TOTAL</text>
<text x="272.1" y="35.5">03B1011</text>
<text x="275.6" y="30.4">MARK</text>
<text x="287.4" y="30.4">QTY</text>
<text x="290.9" y="35.5">2</text>
<text x="298" y="30.4">MARK</text>
<text x="311" y="30.4">QTY</text>
<text x="319.3" y="35.5">BEAM</text>
<text x="328.7" y="30.4">DESCRIPTION</text>
<text x="353" y="30.4">FT</text>
<text x="360.3" y="30.4">IN</text>
<text x="370.1" y="35.5">PNT</text>
<text x="397.8" y="30.4">WEIGHT</text>
<text x="402" y="35.5">617</text>
<text x="409.6" y="30.4">WEIGHT</text>
<text x="411.4" y="35.5">1235</text>
<text x="290.9" y="40.2">2</text>
<text x="294.5" y="40.2">03B1011</text>
<text x="315.8" y="40.2">1</text>
<text x="319.3" y="40.2">W12x26</text>
<text x="354.9" y="40.2">22</text>
<text x="358.9" y="40.2">7</text>
<text x="370.1" y="40.2">A992</text>
<text x="402" y="40.2">589</text>
<text x="411.4" y="40.2">1178</text>
<text x="290.9" y="45">4</text>
<text x="294.5" y="45">a345</text>
<text x="315.8" y="45">2</text>
<text x="319.3" y="45">L4x4x</text>
<text x="356" y="45">0</text>
<text x="358.9" y="45">9</text>
<text x="370.1" y="45">A36</text>
<text x="404.3" y="45">6</text>
<text x="413.8" y="45">25</text>
<text x="290.9" y="49.7">4</text>
<text x="294.5" y="49.7">a923</text>
<text x="315.8" y="49.7">2</text>
<text x="319.3" y="49.7">L4x4x</text>
<text x="356" y="49.7">0</text>
<text x="358.9" y="49.7">9</text>
<text x="370.1" y="49.7">A36</text>
<text x="404.3" y="49.7">6</text>
<text x="413.8" y="49.7">25</text>
<text x="289.8" y="54.5">12</text>
<text x="315.8" y="54.5">6</text>
<text x="322.2" y="54.5">DiaF1852N</text>
<text x="356" y="54.5">0</text>
<text x="358.9" y="54.5">2</text>
<text x="404.3" y="54.5">1</text>
<text x="415" y="54.5">8</text>
<text x="319.3" y="64">FIELDBOLTS</text>
<text x="289.8" y="68.8">12</text>
<text x="322.2" y="68.8">DiaF1852N</text>
<text x="356" y="68.8">0</text>
<text x="358.9" y="68.8">2</text>
<text x="325.3" y="163.4">FOR SHOP USE :</text>
<text x="383.7" y="163.4">QUALITY CONTROL</text>
<text x="391.4" y="167.8">CHECK</text>
</g>
<g font-size="3.1">
<text x="360" y="39.4">13/</text>
<text x="362.3" y="40.5">16</text>
<text x="324.6" y="44.1">5/</text>
<text x="326" y="45.3">16</text>
<text x="319.3" y="53.7">3/</text>
<text x="324.6" y="48.9">5/</text>
<text x="326" y="50">16</text>
<text x="320.7" y="54.8">4</text>
<text x="319.3" y="68">3/</text>
<text x="320.7" y="69.1">4</text>
<text x="336.2" y="167.4">INITIAL</text>
<text x="350" y="167.1">HOURS</text>
<text x="364.6" y="167.2">DATE</text>
<text x="325.2" y="171.3">CUT</text>
<text x="399.8" y="172.8">DIMENSIONAL</text>
<text x="325.1" y="175.8">VISUAL</text>
<text x="399.8" y="177.9">VISUAL</text>
<text x="325.5" y="180">DATE</text>
<text x="325.7" y="184.4">DATE</text>
<text x="399.8" y="183.1">DATE</text>
<text x="346" y="215">MISCELLANEOUS METALS FABRICATORAND ERECTORS</text>
<text x="346" y="218.6">623 BAUMGARDNER ROAD, LANCASTER, PA17603</text>
<text x="346" y="225.8">WWW.STEELFABENTERPRISES.COM</text>
<text x="346" y="222.2">TEL. (717)464-0330</text>
<text x="378.3" y="222.2">FAX (717)464-9464</text>
<text x="324.7" y="230.5">PROJECT OWNER : CK CAPITAL, LLC</text>
<text x="208.8" y="238.8">ALL RE-ENTRANT CUT</text>
<text x="324.7" y="235.1">PROJECT DESCRIPTION : CLEVELAND BROTHERS-MILESBURG</text>
<text x="324.9" y="239.5">PROJECTADDRESS : 1025N. EAGLE VALLY ROAD, HOWARD, PA16841</text>
<text x="208.8" y="242.5">TO BE</text>
<text x="218.4" y="242.5">&quot; RADIUSED (U.N.O)</text>
<text x="242.9" y="245.3">REV#</text>
<text x="252.7" y="245.3">DWN BY</text>
<text x="278.1" y="245.3">DESCRIPTION</text>
<text x="313.5" y="245.3">DATE</text>
<text x="324.9" y="244.2">CONTRACTOR : KINSLEY CONSTRUCTION, INC.</text>
<text x="208.5" y="247">WELDS : E70XX</text>
<text x="208.7" y="251.7">HOLES :</text>
<text x="224.2" y="251.8">&quot; DIA(U.N.O)</text>
<text x="242.9" y="249.9">A</text>
<text x="252.7" y="249.9">GSV</text>
<text x="264.9" y="249.9">ISSUED FORAPPROVAL</text>
<text x="309" y="249.9">Jun 11</text>
<text x="315.5" y="249.9">2025</text>
<text x="325.1" y="250">DRAWN BY : BAS</text>
<text x="358.2" y="250.5">DATE : 06-07-2025</text>
<text x="379.3" y="248.9">PROJ.</text>
<text x="407.2" y="250.5">REV #</text>
<text x="208.7" y="256.3">MAT'L :</text>
<text x="219.3" y="256.4">A36 (U.N.O)</text>
<text x="242.9" y="253.8">0</text>
<text x="252.7" y="253.8">GSV</text>
<text x="264.9" y="253.8">ISSUED FOR FABRICATION</text>
<text x="309" y="253.8">Jul 28</text>
<text x="315" y="253.8">2025</text>
<text x="325" y="257.6">CHECKED BY : GSV</text>
<text x="358.3" y="257.7">DATE : 06-09-2025</text>
<text x="379.3" y="252.5">NO. :</text>
<text x="379.5" y="255.9">DWG</text>
<text x="410.6" y="255.5">0</text>
<text x="208.6" y="260.7">CLEAN : SSPC-SP3</text>
<text x="324.9" y="262.9">DWG DESCRIPTION :</text>
<text x="350.4" y="263">BEAM DETAIL</text>
<text x="379.5" y="259.5">NO. :</text>
<text x="208.9" y="265">PAINT : SHOP PRIMER</text>
</g>
<g font-size="2.7">
<text x="336.1" y="189">THE INFORMATION NOTED HEREON THIS DRAWING IS THE</text>
<text x="336.1" y="195.4">NOTED BE USED WITHOUT WRITTEN CONSENT.</text>
<text x="336.1" y="192.2">PROPERTY OF STEEL FAB ENTERPRISES, INC.AND SHALL</text>
</g>
<g font-size="2.6">
<text x="215.9" y="241.8">1/</text>
<text x="217.4" y="242.7">2</text>
<text x="219.3" y="251.1">13/</text>
<text x="222" y="252.1">16</text>
</g>
<g font-size="2.5">
<text x="11.7" y="237.1" transform="rotate(-90 11.7 237.1)">03:32:14</text>
<text x="11.8" y="244.4" transform="rotate(-90 11.8 244.4)">2025</text>
<text x="11.8" y="250.1" transform="rotate(-90 11.8 250.1)">Jul 29</text>
<text x="11.9" y="265.8" transform="rotate(-90 11.9 265.8)">PRINTED ON</text>
</g>
</svg>
